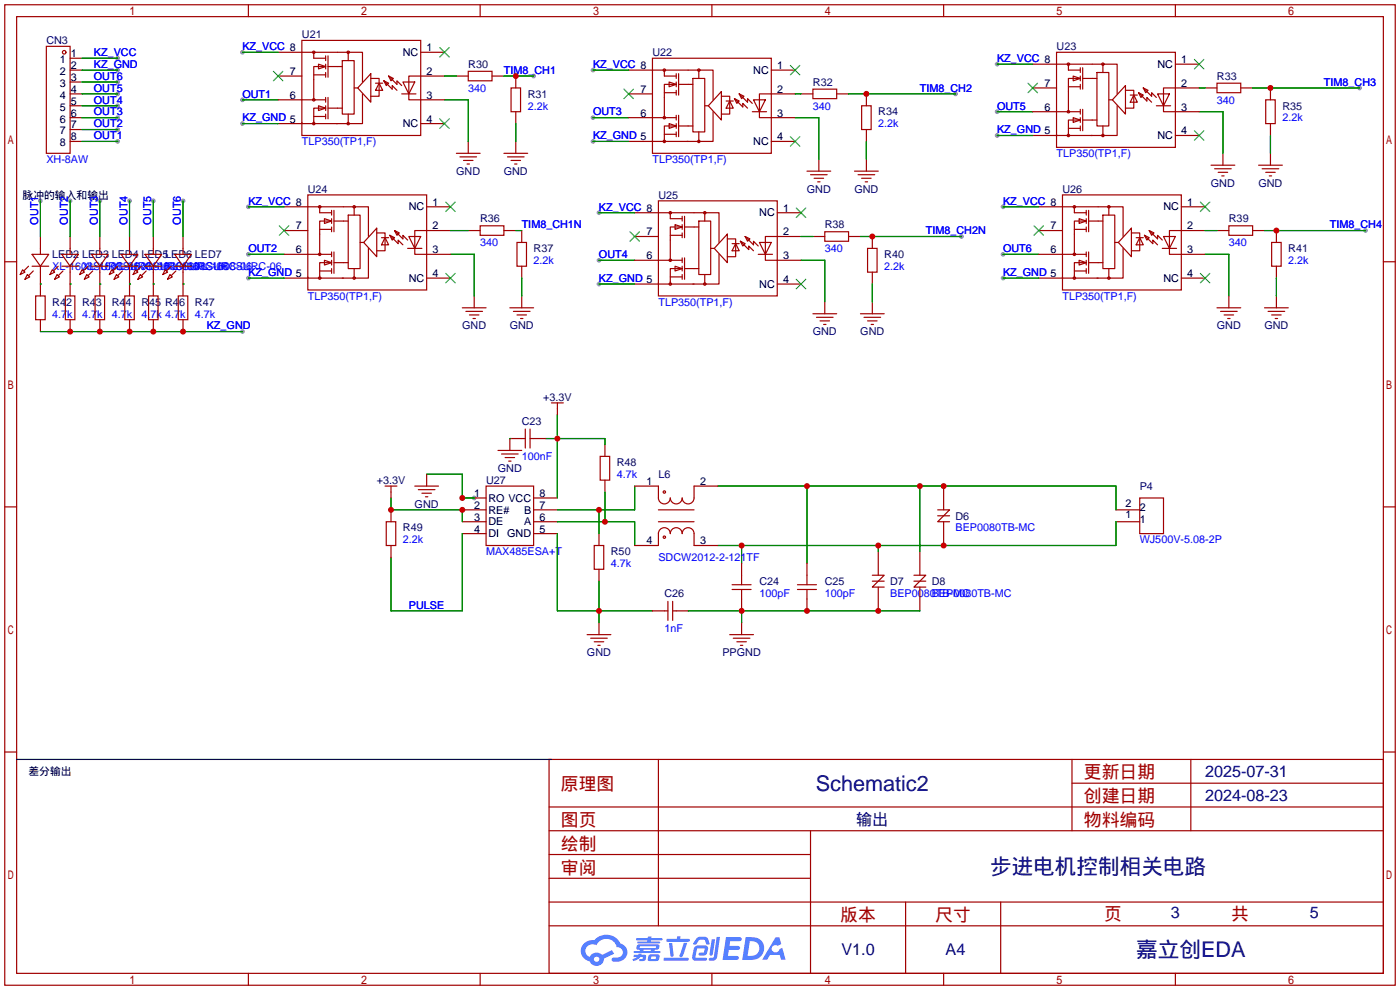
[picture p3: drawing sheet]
<svg xmlns="http://www.w3.org/2000/svg" width="299mm" height="212mm" viewBox="0 0 299 212" stroke-linecap="round" stroke-linejoin="round" font-family="sans-serif">
<g fill="#999">
<circle cx="51.8" cy="21.3" r=".51"/>
<circle cx="114" cy="16.3" r=".51"/>
<circle cx="51.8" cy="11.2" r=".51"/>
<circle cx="51.8" cy="26.4" r=".51"/>
<circle cx="53.1" cy="54.4" r=".51"/>
<circle cx="53.1" cy="44.2" r=".51"/>
<circle cx="53.1" cy="59.4" r=".51"/>
<circle cx="126.7" cy="25.1" r=".51"/>
<circle cx="204.2" cy="20.1" r=".51"/>
<circle cx="126.7" cy="15" r=".51"/>
<circle cx="126.7" cy="30.2" r=".51"/>
<circle cx="128" cy="55.6" r=".51"/>
<circle cx="205.5" cy="50.5" r=".51"/>
<circle cx="128" cy="45.5" r=".51"/>
<circle cx="128" cy="60.7" r=".51"/>
<circle cx="51.8" cy="70.9" r=".51"/>
<circle cx="8.6" cy="42.9" r=".51"/>
<circle cx="15" cy="42.9" r=".51"/>
<circle cx="21.3" cy="42.9" r=".51"/>
<circle cx="27.7" cy="42.9" r=".51"/>
<circle cx="213.1" cy="23.9" r=".51"/>
<circle cx="290.6" cy="18.8" r=".51"/>
<circle cx="213.1" cy="13.7" r=".51"/>
<circle cx="213.1" cy="29" r=".51"/>
<circle cx="214.4" cy="54.4" r=".51"/>
<circle cx="291.8" cy="49.3" r=".51"/>
<circle cx="214.4" cy="44.2" r=".51"/>
<circle cx="214.4" cy="59.4" r=".51"/>
<circle cx="32.8" cy="42.9" r=".51"/>
<circle cx="39.1" cy="42.9" r=".51"/>
<circle cx="25.1" cy="12.4" r=".51"/>
<circle cx="25.1" cy="15" r=".51"/>
<circle cx="101.3" cy="106.4" r=".51"/>
<circle cx="25.1" cy="30.2" r=".51"/>
<circle cx="25.1" cy="27.7" r=".51"/>
<circle cx="25.1" cy="25.1" r=".51"/>
<circle cx="25.1" cy="22.6" r=".51"/>
<circle cx="25.1" cy="20.1" r=".51"/>
<circle cx="25.1" cy="17.5" r=".51"/>
</g>
<g fill="none" stroke="#a10000" stroke-width=".25">
<path d="M1 1h297.2v209.6h-297.2zM3.6 3.6h292.1v204.4h-292.1zM53.1 1v2.6M102.6 1v2.6M152.1 1v2.6M201.7 1v2.6M251.2 1v2.6M1 55.9h2.6M295.7 55.9h2.5M1 108.3h2.6M295.7 108.3h2.5M1 160.7h2.6"/>
<path d="M117.3 162.3h178.4v45.7h-178.4zM117.3 177.5h178.4M117.3 172.5h178.4M140.7 162.3v35.6M173.2 177.5v30.5M229.1 162.3v15.2M229.1 167.4h66.6M254.5 162.3v15.2M295.7 160.7h2.5M117.3 182.6h55.9M117.3 197.9h178.4M117.3 192.8h178.4"/>
<path d="M117.3 187.7h55.9M193.5 192.8v15.2M213.9 192.8v15.2M53.1 208v2.6M102.6 208v2.6M152.1 208v2.6M201.7 208v2.6M251.2 208v2.6"/>
</g>
<g fill="#5487ff">
<path d="M155.2 200.3h2.6a.48 .48 0 0 1 .7 .4 .48 .48 0 0 1-.6 .4h-1.8l-.2 1.1h1.9a.43 .43 0 0 1 .4 .4 .43 .43 0 0 1-.5 .4h-1.9l-.2 1.3h1.7a.45 .45 0 0 1 .5 .2 .45 .45 0 0 1-.1 .6h-3.3z"/>
<path d="M165.7 200.3h.9l.4 1.5-.8 .3a.84 .84 0 0 0-1.2 .3 .84 .84 0 0 0 .4 1.1 .84 .84 0 0 0 1.1-.4l.1-.2 .6-.3 .7 2.5h-1l-.2-1h-2.1l-.6 1h-1.1z"/>
<path d="M152.1 200.8h.7l-.5 3.1a.36 .36 0 0 1-.3 .3 .36 .36 0 0 1-.4-.3z"/>
<path d="M153.2 200.2h.7l-.6 4.3a1.13 1.13 0 0 1-1.8 .6l.2-.4h.7l.2-.2z"/>
<path d="M148.9 200.6l.6-.4h1a.77 .77 0 0 1 .9 .5l.3 1-.2 .2h-.5l-.3-.9-.2-.2-1 .1-.7 1-.6-.1-.1-.2z"/>
<path d="M148.4 202.4l.6-.3h1.7a.81 .81 0 0 1 .7 .5 .81 .81 0 0 1-.2 .8 .81 .81 0 0 1-.9 .8h-.7a.32 .32 0 0 1-.3-.3 .32 .32 0 0 1 .4-.3h.7l.2-.9-1.6 .1-.4 1.8 2.2 .1a.32 .32 0 0 1 .3 .4 .32 .32 0 0 1-.4 .2h-2.2l-.5-.3-.1-.5z"/>
<path d="M141.9 204.7h5a.33 .33 0 0 1 .3 .3 .33 .33 0 0 1-.3 .3h-4.9l-.2-.1z"/>
<path d="M146.1 201.5h.8l-.7 2a.98 .98 0 0 1-.7 1.1l-.3-.3z"/>
<path d="M143 201.6h.7l.3 2.5a.34 .34 0 0 1-.3 .4 .34 .34 0 0 1-.4-.3z"/>
<path d="M142.5 200.7h2.1l.3-.6h.6l-.1 .6h1.7a.32 .32 0 0 1 .4 .3 .32 .32 0 0 1-.4 .3h-4.5l-.2-.2z"/>
<path d="M135.5 204.1h.9l.1-.3h.6v.3h.8a.82 .82 0 0 1-.5 1.3h-.8v-.4l.7-.1 .1-.3a.68 .68 0 0 0-1 .4l-1.1 .4-.1-.4 .9-.5h-.7z"/>
<path d="M136 200.5h2.4l.1-.3h.7v.3h2.2l.2 .3-.2 .2h-2.3v.2h1.8l.2 .3-.2 .1h-4.5l-.1-.4h2l.1-.2h-2.3l-.1-.2z"/>
<path d="M159.4 200.3l-.8 4.9h1.7a2.5 2.5 0 0 0 3-2.5 2.5 2.5 0 0 0-3.1-2.4zM160.3 201.1a1.61 1.61 0 0 1 2 1.5 1.61 1.61 0 0 1-1.8 1.7h-.7z"/>
<path d="M136.2 202a.55 .55 0 0 0-.2 .8 .55 .55 0 0 0 .7 .2l.1 .3h-1.3v.3l5.4 .1 .3-.2-.2-.2h-1.2l.2-.3a.7 .7 0 0 0 .8-.3 .7 .7 0 0 0 0-.8l-4.2-.1zM136.8 202.3l3.3-.1 .1 .1-.2 .3h-3.2zM137.5 203h1.7l-.2 .3h-1.4z"/>
<path d="M138.6 204.2a1.05 1.05 0 0 0 0 1.2 2.91 2.91 0 0 0 2.2-.2 .98 .98 0 0 0 0-1.2h-1.6zM139.2 204.5l.9-.1 .1 .4-.2 .2-.8-.1z"/>
<path d="M124.9 201.6a2.23 2.23 0 0 0-.7 2.3 2.23 2.23 0 0 0 1.8 1.6 1.58 1.58 0 0 0 1.8 .9 1.58 1.58 0 0 0 1.3-1.5l2.2-1.1-.5-.7-2.1 1a1.65 1.65 0 0 0-2.7 .4 1.45 1.45 0 0 1-.8-1.9 1.45 1.45 0 0 1 2-.7l.3 .1a2.3 2.3 0 0 1 2.3-1.3 2.3 2.3 0 0 1 2 1.7 1.12 1.12 0 0 1 1.3 1 1.12 1.12 0 0 1-1.1 1.2h-.7a.45 .45 0 0 0-.6 .4 .45 .45 0 0 0 .5 .5 2.21 2.21 0 0 0 2.2-.5 2.21 2.21 0 0 0 .5-2.3 2.13 2.13 0 0 0-1.3-1.1 3.3 3.3 0 0 0-5.6-.7l-1.1 .1zM127 205a.57 .57 0 0 1 1.1 0 .57 .57 0 0 1-1.1 0z"/>
</g>
<g fill="none" stroke="#a10000" stroke-width=".25">
<path d="M9.9 9.9h5.1v22.9h-5.1zM15 12.4h2.5M15 15h2.5M15 17.5h2.5M59.4 11.2h15v1.8M59.4 16.3h5.1M64.5 8.6h25.4v20.4h-25.4zM67.1 16h2.5M67.1 11.2v1.2h2.5M68.1 13.7l1.5 .5-1.5 .5zM69.6 14.2h-2.5v7.1h-7.7M69.6 11.9v1.1"/>
<path d="M69.6 13.7v1M69.6 15.5v1M70.1 11.9v4.6M70.1 14.2h3.1M73.2 13h2.5v11.4h-2.5zM74.4 11.2h3.1v6.3M75.7 18.8h.8M79.2 15.7v6.1l-2.7-3zM79.2 16.8h1.8v3.8h-1.8M80.3 17.8h1.5M81 17.8l.8 1.5h-1.5zM82 17.3l1.1 .5-.6 .5z"/>
<path d="M82 17.3l1.8 1.8v-.8l1 1M83.1 16.3l1 .5-.5 .5zM83.1 16.3l1.7 1.7v-.7l1.1 1M86.1 17.5h2.5l-1.2 2.6zM89.9 11.2h5.1M95 16.3h-7.6v5h7.6M97.5 16.3h2.6M100.1 15.2h5.1v2.1h-5.1zM105.2 16.3h2.5M109.2 18.8h2.1v5.1h-2.1zM110.2 16.3v2.5M134.4 15h15v1.8"/>
<path d="M139.4 12.4h25.4v20.4h-25.4zM142 15v1.3h2.5M142 19.8h2.5M143 17.5l1.5 .5-1.5 .5zM144.5 18h-2.5v7.1h-7.6M144.5 15.7v1.1M144.5 17.5v1M144.5 19.3v1M145 15.7v4.6M145 18h3.1M148.1 16.8h2.5v11.4h-2.5zM149.4 15h3v6.3"/>
<path d="M154.2 19.6v6.1l-2.8-3.1zM164.8 15h5.1M173.7 19.1h5.1v2h-5.1zM220.7 13.7h15v1.8M220.7 18.8h5.1M225.8 11.2h25.4v20.3h-25.4zM228.3 13.7v1.3h2.6M228.3 18.5h2.6M229.4 16.3l1.5 .5-1.5 .5zM230.9 16.8h-2.6v7.1h-7.6M230.9 14.5v1M230.9 16.3v1"/>
<path d="M230.9 18v1.1M231.4 14.5v4.6M231.4 16.8h3M234.4 15.5h2.6v11.4h-2.6zM235.7 13.7h3.1v6.4M240.5 18.3v6.1l-2.8-3.1zM240.5 19.3h1.8v3.8h-1.8M243.3 19.8l1 .5-.5 .5zM243.3 19.8l1.8 1.8v-.8l1 1M244.3 18.8l1.1 .5-.5 .5zM244.3 18.8l1.8 1.8v-.8l1 1M251.2 13.7h5.1"/>
<path d="M256.3 18.8h-7.6v5.1h7.6M257.6 18.8h2.5M260.1 17.8h5.1v2h-5.1zM265.2 18.8h2.5M271.5 18.8v2.5M15 20.1h2.5M15 25.1h2.5M15 30.2h2.5M15 22.6h2.5M15 27.7h2.5M59.4 26.4h5.1M67.1 21.3h2.5"/>
<path d="M67.1 26.4h5M67.1 24.9h2.5M68.1 22.6l1.5 .5-1.5 .5zM69.6 23.1h-2.5v3.3h-2.6v-.2M69.6 20.8v1M69.6 22.6v1M69.6 24.4v1M70.1 20.8v4.6M70.1 23.1h3.1M74.4 24.4v2h-2.5M77.5 20.1v6.3h-3.1M85.9 20.1h3"/>
<path d="M89.9 26.4h5.1M97.5 32.8h5.1M98.3 33.5h3.6M99.1 34.3h2M99.8 35.1h.5M100.1 30.2v2.6M107.7 32.8h5.1M108.5 33.5h3.5M109.2 34.3h2.1M110 35.1h.5M110.2 23.9v2.5M110.2 30.2v2.6"/>
<path d="M134.4 20.1h5M134.4 30.2h5M142 25.1h2.5M142 30.2h5.1M142 28.7h2.5M143 26.4l1.5 .5-1.5 .5zM144.5 26.9h-2.5v3.3h-2.6v-.2M144.5 24.6v1.1M144.5 26.4v1M144.5 28.2v1M145 24.6v4.6M145 26.9h3.1"/>
<path d="M149.4 28.2v2h-2.6M150.6 22.6h.8M152.4 23.9v6.3h-3M154.2 20.6h1.8v3.8h-1.8M155.2 21.6h1.5M156 21.6l.7 1.5h-1.5zM157 21.1l1 .5-.5 .5zM157 21.1l1.7 1.8v-.8l1.1 1M158 20.1l1 .5-.5 .5zM158 20.1l1.8 1.7v-.7l1 1M160.8 23.9h3M161 21.3h2.6l-1.3 2.6z"/>
<path d="M164.8 30.2h5.1M169.9 20.1h-7.6v5h7.6M171.2 20.1h2.5M172.5 36.6h5M173.2 37.3h3.6M174 38.1h2M174.8 38.9h.5M175 34v2.6M178.8 20.1h2.6M182.6 36.6h5.1M183.4 37.3h3.5M184.1 22.6h2.1v5.1h-2.1z"/>
<path d="M184.1 38.1h2.1M184.9 38.9h.5M185.2 20.1v2.5M185.2 27.7v2.5M185.2 34v2.6M220.7 29h5.1M228.3 23.9h2.6M228.3 29h5.1M228.3 27.4h2.6M229.4 25.1l1.5 .6-1.5 .5zM230.9 25.7h-2.6v3.3h-2.5v-.3M230.9 23.4v1"/>
<path d="M230.9 25.1v1.1M230.9 26.9v1M231.4 23.4v4.5M231.4 25.7h3M235.7 26.9v2.1h-2.5M237 21.3h.7M238.8 22.6v6.4h-3.1M241.6 20.3h1.5M242.3 20.3l.8 1.5h-1.5zM247.1 22.6h3.1M247.4 20.1h2.5l-1.2 2.5zM251.2 29h5.1"/>
<path d="M258.8 35.3h5.1M259.6 36.1h3.5M260.3 36.8h2.1M261.1 37.6h.5M261.4 32.8v2.5M269 35.3h5.1M269.7 36.1h3.6M270.5 21.3h2v5.1h-2zM270.5 36.8h2M271.3 37.6h.5M271.5 26.4v2.6M271.5 32.8v2.5"/>
<path d="M4.8 57.7l.5 .5-1 .5zM5.8 58.7l.5 .5-1 .5zM6.1 56.9l-1 1M6.9 54.4h3.5l-1.8 2.5zM6.9 56.9h3.5M7.1 57.9l-1 1M8.6 50.5v3.9M8.6 56.9v6.3M11.2 57.7l.5 .5-1 .5zM12.2 58.7l.5 .5-1 .5zM12.4 56.9l-1 1M13.2 54.4h3.6l-1.8 2.5z"/>
<path d="M13.2 56.9h3.6M13.5 57.9l-1.1 1M15 50.5v3.9M15 56.9v6.3M17.5 57.7l.5 .5-1 .5zM18.5 58.7l.5 .5-1 .5zM18.8 56.9l-1 1M19.6 54.4h3.5l-1.8 2.5zM19.6 56.9h3.5M19.8 57.9l-1 1M21.3 50.5v3.9M21.3 56.9v6.3"/>
<path d="M23.9 57.7l.5 .5-1 .5zM24.9 58.7l.5 .5-1 .5zM25.1 56.9l-1 1M25.9 54.4h3.6l-1.8 2.5zM25.9 56.9h3.6M26.2 57.9l-1.1 1M27.7 50.5v3.9M27.7 56.9v6.3M29 57.7l.5 .5-1.1 .5zM30 58.7l.5 .5-1 .5zM30.2 56.9l-1 1M31 54.4h3.5l-1.7 2.5z"/>
<path d="M31 56.9h3.5M31.2 57.9l-1 1M32.8 50.5v3.9M32.8 56.9v6.3M35.3 57.7l.5 .5-1 .5zM36.3 58.7l.5 .5-1 .5zM36.6 56.9l-1 1M37.3 54.4h3.6l-1.8 2.5zM37.3 56.9h3.6M37.6 57.9l-1 1M39.1 50.5v3.9M39.1 56.9v6.3"/>
<path d="M60.7 44.2h15v1.8M60.7 49.3h5.1M60.7 59.4h5.1M65.8 41.7h25.4v20.3h-25.4zM68.3 54.4h2.6M68.3 59.4h5.1M68.3 49h2.6M68.3 44.2v1.3h2.6M68.3 57.9h2.6M69.3 46.7l1.6 .5-1.6 .6zM69.3 55.6l1.6 .5-1.6 .5zM70.9 47.2h-2.6v7.2h-7.6"/>
<path d="M70.9 56.1h-2.6v3.3h-2.5v-.2M70.9 45v1M70.9 46.7v1.1M70.9 48.5v1M70.9 53.8v1.1M70.9 55.6v1M70.9 57.4v1M71.4 45v4.5M71.4 53.8v4.6M71.4 47.2h3M71.4 56.1h3M74.4 46h2.6v11.4h-2.6z"/>
<path d="M75.7 57.4v2h-2.5M75.7 44.2h3v6.3M77 51.8h.7M78.7 53.1v6.3h-3M80.5 48.8v6.1l-2.8-3.1zM80.5 49.8h1.8v3.8h-1.8M81.5 50.8h1.6M82.3 50.8l.8 1.5h-1.6zM83.3 50.3l1 .5-.5 .5zM83.3 50.3l1.8 1.8v-.8l1 1M84.3 49.3l1 .5-.5 .5zM84.3 49.3l1.8 1.8v-.8l1 1"/>
<path d="M87.1 53.1h3.1M87.4 50.5h2.5l-1.3 2.6zM91.2 44.2h5.1M91.2 59.4h5.1M96.3 49.3h-7.7v5.1h7.7M100.1 49.3h2.5M102.6 48.3h5.1v2h-5.1zM107.7 49.3h2.5M110.5 51.8h2v5.1h-2zM111.5 49.3v2.5M111.5 56.9v2.5M135.6 45.5h15v1.7"/>
<path d="M135.6 50.5h5.1M140.7 42.9h25.4v20.3h-25.4zM143.3 55.6h2.5M143.3 50.3h2.5M143.3 45.5v1.2h2.5M143.3 59.2h2.5M144.3 48l1.5 .5-1.5 .5zM144.3 56.9l1.5 .5-1.5 .5zM145.8 48.5h-2.5v7.1h-7.7M145.8 57.4h-2.5v3.3h-2.6v-.2M145.8 46.2v1M145.8 48v1"/>
<path d="M145.8 49.8v1M145.8 55.1v1M145.8 56.9v1M145.8 58.7v1M146.3 46.2v4.6M146.3 55.1v4.6M146.3 48.5h3.1M146.3 57.4h3.1M149.4 47.2h2.5v11.5h-2.5zM150.6 58.7v2h-2.5M150.6 45.5h3.1v6.3M151.9 53.1h.8"/>
<path d="M153.7 54.4v6.3h-3.1M155.4 50v6.1l-2.7-3zM155.4 51.1h1.8v3.8h-1.8M156.5 52.1h1.5M157.2 52.1l.8 1.5h-1.5zM158.2 51.6l1.1 .5-.6 .5zM158.2 51.6l1.8 1.7v-.7l1 1M159.3 50.5l1 .6-.5 .5zM159.3 50.5l1.7 1.8v-.7l1.1 1M162.1 54.4h3M162.3 51.8h2.5l-1.2 2.6zM166.1 45.5h5.1"/>
<path d="M171.2 50.5h-7.6v5.1h7.6M173.7 50.5h2.6M176.3 49.5h5.1v2.1h-5.1zM181.4 50.5h2.5M185.4 53.1h2.1v5.1h-2.1zM186.4 50.5v2.6M186.4 58.2v2.5M222 44.2h15v1.8M222 49.3h5.1M222 59.4h5.1M227.1 41.7h25.4v20.3h-25.4zM229.6 54.4h2.6"/>
<path d="M229.6 59.4h5.1M229.6 49h2.6M229.6 44.2v1.3h2.6M229.6 57.9h2.6M230.6 46.7l1.6 .5-1.6 .6zM230.6 55.6l1.6 .5-1.6 .5zM232.2 47.2h-2.6v7.2h-7.6M232.2 56.1h-2.6v3.3h-2.5v-.2M232.2 45v1M232.2 46.7v1.1M232.2 48.5v1M232.2 53.8v1.1"/>
<path d="M232.2 55.6v1M232.2 57.4v1M232.7 47.2h3M232.7 56.1h3M232.7 45v4.5M232.7 53.8v4.6M235.7 46h2.6v11.4h-2.6zM237 57.4v2h-2.6M237 44.2h3v6.3M238.3 51.8h.7M240 53.1v6.3h-3M241.8 48.8v6.1l-2.8-3.1z"/>
<path d="M241.8 49.8h1.8v3.8h-1.8M242.8 50.8h1.5M243.6 50.8l.7 1.5h-1.5zM244.6 50.3l1 .5-.5 .5zM244.6 50.3l1.8 1.8v-.8l1 1M245.6 49.3l1 .5-.5 .5zM245.6 49.3l1.8 1.8v-.8l1 1M248.4 53.1h3.1M248.7 50.5h2.5l-1.3 2.6zM252.5 44.2h5.1M252.5 59.4h5.1M257.6 49.3h-7.7v5.1h7.7"/>
<path d="M260.1 49.3h2.5M262.6 48.3h5.1v2h-5.1zM267.7 49.3h2.6M271.8 51.8h2v5.1h-2zM272.8 49.3v2.5M272.8 56.9v2.5M7.6 63.2h2.1v5.1h-2.1zM8.6 68.3v2.6M14 63.2h2v5.1h-2zM15 68.3v2.6M20.3 63.2h2.1v5.1h-2.1zM21.3 68.3v2.6"/>
<path d="M26.7 63.2h2v5.1h-2zM27.7 68.3v2.6M31.7 63.2h2.1v5.1h-2.1zM32.8 68.3v2.6M38.1 63.2h2v5.1h-2zM39.1 68.3v2.6M98.8 65.8h5.1M99.6 66.5h3.5M100.3 67.3h2.1M101.1 68.1h.5M101.3 63.2v2.6M109 65.8h5"/>
<path d="M109.7 66.5h3.6M110.5 67.3h2M111.3 68.1h.5M111.5 63.2v2.6M135.6 60.7h5.1M143.3 60.7h5M166.1 60.7h5.1M173.7 67.1h5.1M174.5 67.8h3.6M175.3 68.6h2M176 69.3h.5M176.3 64.5v2.6"/>
<path d="M183.9 67.1h5.1M184.7 67.8h3.5M185.4 68.6h2.1M186.2 69.3h.5M186.4 64.5v2.6M260.1 65.8h5.1M260.9 66.5h3.5M261.6 67.3h2.1M262.4 68.1h.5M262.6 63.2v2.6M270.3 65.8h5M271 66.5h3.6"/>
<path d="M271.8 67.3h2M272.5 68.1h.5M272.8 63.2v2.6M106.4 96.3h5.1M107.2 97h3.5M107.9 97.8h2.1M108.7 98.6h.5M112.3 91.7v4.1M112.3 93.7h-3.3v2.6M113.3 91.7v4.1M113.3 93.7h3.3M117.9 86.1h2.5"/>
<path d="M119.1 86.1v2.5M128.3 97.5h2v5.1h-2zM129.3 95v2.5M82.3 103.9h2.5M82.5 111.5h2.1v5.1h-2.1zM83.6 103.9v2.5M83.6 109v2.5M83.6 116.6v2.5M88.6 103.9h5.1M89.4 104.6h3.6M90.2 105.4h2M90.9 106.2h.5"/>
<path d="M91.2 101.3v2.6M98.8 106.4h5.1M98.8 109h5.1M98.8 111.5h5.1M98.8 114h5.1M103.9 103.9h10.1v12.7h-10.1zM114 106.4h5.1M114 109h5.1M114 111.5h5.1M114 114h5.1M127 116.6h2v5.1h-2zM128 114v2.6"/>
<path d="M129.3 102.6v2.6M135.6 103.9h5.1v2.5a1.27 1.27 0 0 0 1.3 1.3 1.27 1.27 0 0 0 1.3-1.3 1.27 1.27 0 0 0 1.2 1.3 1.27 1.27 0 0 0 1.3-1.3 1.27 1.27 0 0 0 1.3 1.3 1.27 1.27 0 0 0 1.2-1.3v-2.5h5.1M135.6 116.6h5.1v-2.6a1.27 1.27 0 0 1 1.3-1.2 1.27 1.27 0 0 1 1.3 1.2 1.27 1.27 0 0 1 1.2-1.2 1.27 1.27 0 0 1 1.3 1.2 1.27 1.27 0 0 1 1.3-1.2 1.27 1.27 0 0 1 1.2 1.2v2.6h5.1M140.7 109h7.6M140.7 111.5h7.6M187.7 117.9v5M196.6 117.9v5M200.4 109h2.5l-2.5 2.5h2.5M200.4 110.2h2.5M201.7 103.9v5.1M201.7 111.5v5.1M238.5 109h5.1"/>
<path d="M238.5 111.5h5.1M243.6 106.4h5.1v7.6h-5.1zM125.5 135.6h5.1M126.2 136.4h3.6M127 137.2h2M127.8 137.9h.5M128 121.7v2.5M128 133.1v2.5M139.4 130.6h3.3M142.7 128.5v4.1M143.8 128.5v4.1M143.8 130.6h3.3"/>
<path d="M156 135.6h5M156.5 126h4M156.5 125h4M156.7 136.4h3.6M157.5 137.2h2M158.2 137.9h.5M158.5 120.4v4.6M158.5 126v4.6M158.5 133.1v2.5M170.4 126h4.1M170.4 125h4.1M172.5 120.4v4.6"/>
<path d="M172.5 126v4.6M186.4 122.9h2.6l-2.6 2.6h2.6M186.4 124.2h2.6M187.7 125.5v5.1M195.3 122.9h2.6l-2.6 2.6h2.6M195.3 124.2h2.6M196.6 125.5v5.1"/>
<circle cx="13.7" cy="11.2" r=".38"/>
<circle cx="67.1" cy="11.2" r=".25"/>
<circle cx="74.4" cy="11.2" r=".25"/>
<circle cx="142" cy="15" r=".25"/>
<circle cx="149.4" cy="15" r=".25"/>
<circle cx="228.3" cy="13.7" r=".25"/>
<circle cx="235.7" cy="13.7" r=".25"/>
<circle cx="67.1" cy="26.4" r=".25"/>
<circle cx="67.1" cy="21.3" r=".25"/>
<circle cx="74.4" cy="26.4" r=".25"/>
<circle cx="142" cy="25.1" r=".25"/>
<circle cx="142" cy="30.2" r=".25"/>
<circle cx="149.4" cy="30.2" r=".25"/>
<circle cx="228.3" cy="29" r=".25"/>
<circle cx="228.3" cy="23.9" r=".25"/>
<circle cx="235.7" cy="29" r=".25"/>
<circle cx="68.3" cy="44.2" r=".25"/>
<circle cx="68.3" cy="54.4" r=".25"/>
<circle cx="68.3" cy="59.4" r=".25"/>
<circle cx="75.7" cy="44.2" r=".25"/>
<circle cx="75.7" cy="59.4" r=".25"/>
<circle cx="143.3" cy="55.6" r=".25"/>
<circle cx="143.3" cy="45.5" r=".25"/>
<circle cx="150.6" cy="45.5" r=".25"/>
<circle cx="229.6" cy="44.2" r=".25"/>
<circle cx="229.6" cy="59.4" r=".25"/>
<circle cx="229.6" cy="54.4" r=".25"/>
<circle cx="237" cy="44.2" r=".25"/>
<circle cx="237" cy="59.4" r=".25"/>
<circle cx="143.3" cy="60.7" r=".25"/>
<circle cx="150.6" cy="60.7" r=".25"/>
<circle cx="142" cy="105.2" r=".25"/>
<circle cx="142" cy="114.8" r=".25"/>
</g>
<g fill="none" stroke="#008700" stroke-width=".25">
<path d="M17.5 15h7.6M17.5 12.4h7.6M17.5 17.5h7.6M51.8 11.2h7.6M95 16.3h2.5M107.7 16.3h6.3M126.7 15h7.7M213.1 13.7h7.6M256.3 18.8h1.3M267.7 18.8h22.9M17.5 25.1h7.6M17.5 20.1h7.6"/>
<path d="M17.5 30.2h7.6M17.5 27.7h7.6M17.5 22.6h7.6M51.8 21.3h7.6M51.8 26.4h7.6M95 21.3h5.1v8.9M110.2 26.4v3.8M126.7 25.1h7.7M126.7 30.2h7.7M169.9 25.1h5.1v8.9M169.9 20.1h1.3M181.4 20.1h22.8"/>
<path d="M185.2 30.2v3.8M213.1 23.9h7.6M213.1 29h7.6M256.3 23.9h5.1v8.9M271.5 29v3.8M8.6 42.9v7.6M15 42.9v7.6M21.3 42.9v7.6M27.7 42.9v7.6M32.8 42.9v7.6M39.1 42.9v7.6M53.1 54.4h7.6"/>
<path d="M53.1 44.2h7.6M53.1 59.4h7.6M96.3 54.4h5v8.8M96.3 49.3h3.8M110.2 49.3h1.3M111.5 59.4v3.8M128 55.6h7.6M128 45.5h7.6M171.2 55.6h5.1v8.9M171.2 50.5h2.5M183.9 50.5h21.6M214.4 54.4h7.6"/>
<path d="M214.4 44.2h7.6M214.4 59.4h7.6M257.6 54.4h5v8.8M257.6 49.3h2.5M270.3 49.3h21.5M272.8 59.4v3.8M8.6 60.7h.1M8.6 70.9h43.2M15 60.7h.1M21.3 60.7h.1M27.7 60.7h.1M32.8 60.7h.1"/>
<path d="M39.1 60.7h.1M128 60.7h7.6M186.4 60.7v3.8M109 93.7h.1M116.6 93.7h12.7v1.3M119.1 88.6v17.8M83.6 106.4v2.6h15.2v2.5M91.2 101.3h7.6v5.1h2.5M98.8 114v16.6h-15.2v-11.5M119.1 114v16.6h20.3M119.1 111.5h16.5v5.1M128 109v5"/>
<path d="M129.3 105.2v6.3M135.6 103.9v5.1h-16.5M153.4 103.9h85.1v5.1M158.5 116.6v3.8M172.5 103.9v16.5M187.7 116.6v1.3M196.6 103.9v14M238.5 111.5v5.1h-85.1M128 124.2v8.9M147.1 130.6h49.5M158.5 130.6v2.5"/>
</g>
<g fill="none" stroke="#3c3" stroke-width=".25">
<path d="M58.4 15.2l2.1 2.1M60.5 15.2l-2.1 2.1M94 10.2l2 2M96 10.2l-2 2M133.3 19.1l2.1 2M135.4 19.1l-2.1 2M168.9 14l2 2M170.9 14l-2 2M219.7 17.8l2 2M221.7 17.8l-2 2M255.3 12.7l2 2M257.3 12.7l-2 2"/>
<path d="M94 25.4l2 2M96 25.4l-2 2M168.9 29.2l2 2M170.9 29.2l-2 2M255.3 27.9l2 2.1M257.3 27.9l-2 2.1M59.7 48.3l2 2M61.7 48.3l-2 2M95.2 43.2l2.1 2M95.2 58.4l2.1 2.1M97.3 43.2l-2.1 2M97.3 58.4l-2.1 2.1"/>
<path d="M134.6 49.5l2.1 2.1M136.7 49.5l-2.1 2.1M170.2 44.4l2 2.1M170.2 59.7l2 2M172.2 44.4l-2 2.1M172.2 59.7l-2 2M221 48.3l2 2M223 48.3l-2 2M256.5 43.2l2.1 2M256.5 58.4l2.1 2.1M258.6 43.2l-2.1 2M258.6 58.4l-2.1 2.1"/>
</g>
<path d="M3.6 162.3h114.3" fill="none" stroke="#000" stroke-width=".25"/>
<g fill="#c00">
<circle cx="110.2" cy="16.3" r=".63"/>
<circle cx="185.2" cy="20.1" r=".63"/>
<circle cx="186.4" cy="50.5" r=".63"/>
<circle cx="15" cy="70.9" r=".63"/>
<circle cx="21.3" cy="70.9" r=".63"/>
<circle cx="27.7" cy="70.9" r=".63"/>
<circle cx="32.8" cy="70.9" r=".63"/>
<circle cx="39.1" cy="70.9" r=".63"/>
<circle cx="271.5" cy="18.8" r=".63"/>
<circle cx="272.8" cy="49.3" r=".63"/>
<circle cx="98.8" cy="106.4" r=".63"/>
<circle cx="98.8" cy="109" r=".63"/>
<circle cx="83.6" cy="109" r=".63"/>
<circle cx="129.3" cy="111.5" r=".63"/>
<circle cx="119.1" cy="93.7" r=".63"/>
<circle cx="128" cy="109" r=".63"/>
<circle cx="128" cy="130.6" r=".63"/>
<circle cx="172.5" cy="103.9" r=".63"/>
<circle cx="196.6" cy="103.9" r=".63"/>
<circle cx="201.7" cy="103.9" r=".63"/>
<circle cx="158.5" cy="116.6" r=".63"/>
<circle cx="187.7" cy="116.6" r=".63"/>
<circle cx="201.7" cy="116.6" r=".63"/>
<circle cx="158.5" cy="130.6" r=".63"/>
<circle cx="172.5" cy="130.6" r=".63"/>
<circle cx="187.7" cy="130.6" r=".63"/>
</g>
<g font-size="4.6" fill="#000080">
<text x="174.4" y="169">Schematic2</text>
<text x="211.6" y="186.8">步进电机控制相关电路</text>
<text x="242.8" y="204.6">嘉立创EDA</text>
</g>
<g font-size="3.8" fill="#a00000">
<text x="231.6" y="166.4">更新日期</text>
<text x="119.9" y="168.9">原理图</text>
<text x="231.6" y="171.5">创建日期</text>
<text x="119.9" y="176.5">图页</text>
<text x="231.6" y="176.5">物料编码</text>
<text x="119.9" y="181.6">绘制</text>
<text x="119.9" y="186.7">审阅</text>
<text x="179.6" y="196.9">版本</text>
<text x="199.9" y="196.9">尺寸</text>
<text x="236" y="196.6">页</text>
<text x="263.1" y="196.6">共</text>
</g>
<g font-size="3.5" fill="#000080">
<text x="257.6" y="166.1">2025-07-31</text>
<text x="257.6" y="171.1">2024-08-23</text>
<text x="183" y="176.2">输出</text>
<text x="250.2" y="196.3">3</text>
<text x="280" y="196.3">5</text>
<text x="179.8" y="204.2">V1.0</text>
<text x="202.1" y="204.2">A4</text>
</g>
<g font-size="2.3" fill="#000080">
<text x="9.9" y="9.4">CN3</text>
<text x="64.5" y="8.2">U21</text>
<text x="139.4" y="12">U22</text>
<text x="225.8" y="10.7">U23</text>
<text x="100.1" y="14.5">R30</text>
<text x="260.1" y="17.1">R33</text>
<text x="112.8" y="20.9">R31</text>
<text x="173.7" y="18.3">R32</text>
<text x="274.1" y="23.4">R35</text>
<text x="187.7" y="24.7">R34</text>
<text x="65.8" y="41.2">U24</text>
<text x="97.5" y="37.4">GND</text>
<text x="107.7" y="37.4">GND</text>
<text x="172.4" y="41.2">GND</text>
<text x="182.6" y="41.2">GND</text>
<text x="227.1" y="41.2">U26</text>
<text x="258.8" y="39.9">GND</text>
<text x="269" y="39.9">GND</text>
<text x="102.6" y="47.5">R36</text>
<text x="140.7" y="42.5">U25</text>
<text x="262.6" y="47.5">R39</text>
<text x="114" y="53.9">R37</text>
<text x="176.3" y="48.8">R38</text>
<text x="275.3" y="53.9">R41</text>
<text x="11.2" y="55.2">LED2 LED3 LED4 LED5LED6 LED7</text>
<text x="189" y="55.2">R40</text>
<text x="11.2" y="65.3">R42</text>
<text x="17.5" y="65.3">R43</text>
<text x="23.9" y="65.3">R44</text>
<text x="30.2" y="65.3">R45</text>
<text x="35.3" y="65.3">R46</text>
<text x="41.7" y="65.3">R47</text>
<text x="98.8" y="70.4">GND</text>
<text x="108.9" y="70.4">GND</text>
<text x="173.7" y="71.7">GND</text>
<text x="183.9" y="71.7">GND</text>
<text x="260.1" y="70.4">GND</text>
<text x="270.2" y="70.4">GND</text>
<text x="116.1" y="85.6">+3.3V</text>
<text x="111.5" y="90.7">C23</text>
<text x="106.4" y="100.9">GND</text>
<text x="131.8" y="99.6">R48</text>
<text x="80.5" y="103.4">+3.3V</text>
<text x="103.9" y="103.4">U27</text>
<text x="140.7" y="102.2">L6</text>
<text x="243.6" y="104.7">P4</text>
<text x="86.1" y="113.6">R49</text>
<text x="88.6" y="108.5">GND</text>
<text x="204.2" y="111">D6</text>
<text x="130.6" y="118.7">R50</text>
<text x="162.3" y="125">C24</text>
<text x="176.3" y="125">C25</text>
<text x="190.2" y="125">D7</text>
<text x="199.1" y="125">D8</text>
<text x="142" y="127.6">C26</text>
<text x="125.5" y="140.3">GND</text>
<text x="154.4" y="140.3">PPGND</text>
</g>
<g font-size="2.3" fill="#00f">
<text x="20.1" y="12">KZ_VCC</text>
<text x="51.8" y="10.7">KZ_VCC 8</text>
<text x="20.1" y="14.5">KZ_GND</text>
<text x="20.1" y="17.1">OUT6</text>
<text x="107.7" y="15.8">TIM8_CH1</text>
<text x="126.7" y="14.5">KZ_VCC 8</text>
<text x="213.1" y="13.3">KZ_VCC 8</text>
<text x="20.1" y="22.1">OUT4</text>
<text x="20.1" y="19.6">OUT5</text>
<text x="51.8" y="20.9">OUT1</text>
<text x="100.1" y="19.6">340</text>
<text x="112.8" y="23.4">2.2k</text>
<text x="173.7" y="23.4">340</text>
<text x="196.6" y="19.6">TIM8_CH2</text>
<text x="213.1" y="23.4">OUT5</text>
<text x="260.1" y="22.1">340</text>
<text x="283" y="18.3">TIM8_CH3</text>
<text x="20.1" y="29.8">OUT1</text>
<text x="20.1" y="27.2">OUT2</text>
<text x="20.1" y="24.7">OUT3</text>
<text x="51.8" y="26">KZ_GND 5</text>
<text x="126.7" y="24.7">OUT3</text>
<text x="126.7" y="29.8">KZ_GND 5</text>
<text x="187.7" y="27.2">2.2k</text>
<text x="213.1" y="28.5">KZ_GND 5</text>
<text x="274.1" y="26">2.2k</text>
<text x="9.9" y="34.8">XH-8AW</text>
<text x="64.5" y="31">TLP350(TP1,F)</text>
<text x="139.4" y="34.8">TLP350(TP1,F)</text>
<text x="225.8" y="33.6">TLP350(TP1,F)</text>
<text x="53.1" y="43.7">KZ_VCC 8</text>
<text x="128" y="45">KZ_VCC 8</text>
<text x="214.4" y="43.7">KZ_VCC 8</text>
<text x="8.2" y="48" transform="rotate(-90 8.2 48)">OUT1</text>
<text x="14.5" y="48" transform="rotate(-90 14.5 48)">OUT2</text>
<text x="20.9" y="48" transform="rotate(-90 20.9 48)">OUT3</text>
<text x="27.2" y="48" transform="rotate(-90 27.2 48)">OUT4</text>
<text x="32.3" y="48" transform="rotate(-90 32.3 48)">OUT5</text>
<text x="38.7" y="48" transform="rotate(-90 38.7 48)">OUT6</text>
<text x="53.1" y="53.9">OUT2</text>
<text x="102.6" y="52.6">340</text>
<text x="111.5" y="48.8">TIM8_CH1N</text>
<text x="176.3" y="53.9">340</text>
<text x="197.9" y="50.1">TIM8_CH2N</text>
<text x="214.4" y="53.9">OUT6</text>
<text x="262.6" y="52.6">340</text>
<text x="284.2" y="48.8">TIM8_CH4</text>
<text x="11.2" y="57.7">XL-1608SURC-06 XL-1608SURC-06</text>
<text x="17.5" y="57.7">XL-1608SURC-06XL-1608SURC-06</text>
<text x="23.9" y="57.7">XL-1608SURC-06XL-1608SURC-06</text>
<text x="53.1" y="59">KZ_GND 5</text>
<text x="114" y="56.4">2.2k</text>
<text x="128" y="55.2">OUT4</text>
<text x="189" y="57.7">2.2k</text>
<text x="214.4" y="59">KZ_GND 5</text>
<text x="275.3" y="56.4">2.2k</text>
<text x="65.8" y="64.1">TLP350(TP1,F)</text>
<text x="128" y="60.2">KZ_GND 5</text>
<text x="140.7" y="65.3">TLP350(TP1,F)</text>
<text x="227.1" y="64.1">TLP350(TP1,F)</text>
<text x="11.2" y="67.9">4.7k</text>
<text x="17.5" y="67.9">4.7k</text>
<text x="23.9" y="67.9">4.7k</text>
<text x="30.2" y="67.9">4.7k 4.7k</text>
<text x="41.7" y="67.9">4.7k</text>
<text x="44.2" y="70.4">KZ_GND</text>
<text x="111.5" y="98.3">100nF</text>
<text x="131.8" y="102.2">4.7k</text>
<text x="204.2" y="113.6">BEP0080TB-MC</text>
<text x="86.1" y="116.1">2.2k</text>
<text x="103.9" y="118.7">MAX485ESA+T</text>
<text x="140.7" y="119.9">SDCW2012-2-121TF</text>
<text x="243.6" y="116.1">WJ500V-5.08-2P</text>
<text x="130.6" y="121.2">4.7k</text>
<text x="87.4" y="130.1">PULSE</text>
<text x="162.3" y="127.6">100pF</text>
<text x="176.3" y="127.6">100pF</text>
<text x="190.2" y="127.6">BEP0080TB-MC</text>
<text x="199.1" y="127.6">BEP0080TB-MC</text>
<text x="142" y="135.2">1nF</text>
</g>
<g font-size="2.3">
<text x="86.1" y="12">NC</text>
<text x="91.2" y="10.9">1</text>
<text x="12.8" y="13.5">1</text>
<text x="12.8" y="16">2</text>
<text x="15.1" y="12.2">1</text>
<text x="15.1" y="14.8">2</text>
<text x="15.1" y="17.3">3</text>
<text x="62" y="16">7</text>
<text x="91.2" y="16">2</text>
<text x="161" y="15.8">NC</text>
<text x="166.1" y="14.8">1</text>
<text x="247.4" y="14.5">NC</text>
<text x="252.5" y="13.5">1</text>
<text x="12.8" y="18.6">3</text>
<text x="12.8" y="21.1">4</text>
<text x="12.8" y="23.6">5</text>
<text x="15.1" y="19.8">4</text>
<text x="15.1" y="22.4">5</text>
<text x="62" y="21.1">6</text>
<text x="91.2" y="21.1">3</text>
<text x="136.9" y="19.8">7</text>
<text x="166.1" y="19.8">2</text>
<text x="223.3" y="23.6">6</text>
<text x="223.3" y="18.6">7</text>
<text x="252.5" y="18.6">2</text>
<text x="252.5" y="23.6">3</text>
<text x="12.8" y="26.2">6</text>
<text x="12.8" y="28.7">7</text>
<text x="15.1" y="24.9">6</text>
<text x="15.1" y="27.5">7</text>
<text x="15.1" y="30">8</text>
<text x="86.1" y="27.2">NC</text>
<text x="91.2" y="26.2">4</text>
<text x="136.9" y="24.9">6</text>
<text x="166.1" y="24.9">3</text>
<text x="166.1" y="30">4</text>
<text x="247.4" y="29.7">NC</text>
<text x="252.5" y="28.7">4</text>
<text x="12.8" y="31.3">8</text>
<text x="161" y="31">NC</text>
<text x="4.8" y="42.5">脉冲的输入和输出</text>
<text x="87.3" y="45">NC</text>
<text x="92.5" y="44">1</text>
<text x="162.3" y="46.3">NC</text>
<text x="167.4" y="45.2">1</text>
<text x="248.6" y="45">NC</text>
<text x="253.7" y="44">1</text>
<text x="63.2" y="49">7</text>
<text x="92.5" y="49">2</text>
<text x="138.2" y="50.3">7</text>
<text x="167.4" y="50.3">2</text>
<text x="224.5" y="49">7</text>
<text x="253.7" y="49">2</text>
<text x="63.2" y="54.1">6</text>
<text x="92.5" y="54.1">3</text>
<text x="92.5" y="59.2">4</text>
<text x="138.2" y="55.4">6</text>
<text x="167.4" y="55.4">3</text>
<text x="224.5" y="54.1">6</text>
<text x="253.7" y="54.1">3</text>
<text x="253.7" y="59.2">4</text>
<text x="87.3" y="60.2">NC</text>
<text x="162.3" y="61.5">NC</text>
<text x="167.4" y="60.5">4</text>
<text x="248.6" y="60.2">NC</text>
<text x="101.3" y="106.2">1</text>
<text x="104.4" y="107.2">RO VCC</text>
<text x="115.3" y="106.2">8</text>
<text x="138.2" y="103.7">1</text>
<text x="149.6" y="103.7">2</text>
<text x="101.3" y="108.7">2</text>
<text x="101.3" y="111.3">3</text>
<text x="101.3" y="113.8">4</text>
<text x="104.4" y="109.8">RE#</text>
<text x="104.4" y="112.3">DE</text>
<text x="112" y="112.3">A</text>
<text x="112" y="109.8">B</text>
<text x="115.3" y="113.8">5</text>
<text x="115.3" y="111.3">6</text>
<text x="115.3" y="108.7">7</text>
<text x="240.5" y="110.8">1</text>
<text x="240.5" y="108.2">2</text>
<text x="243.6" y="111.8">1</text>
<text x="243.6" y="109.3">2</text>
<text x="104.4" y="114.8">DI</text>
<text x="108.4" y="114.8">GND</text>
<text x="138.2" y="116.4">4</text>
<text x="149.6" y="116.4">3</text>
<text x="6.1" y="165.7">差分输出</text>
</g>
</svg>
